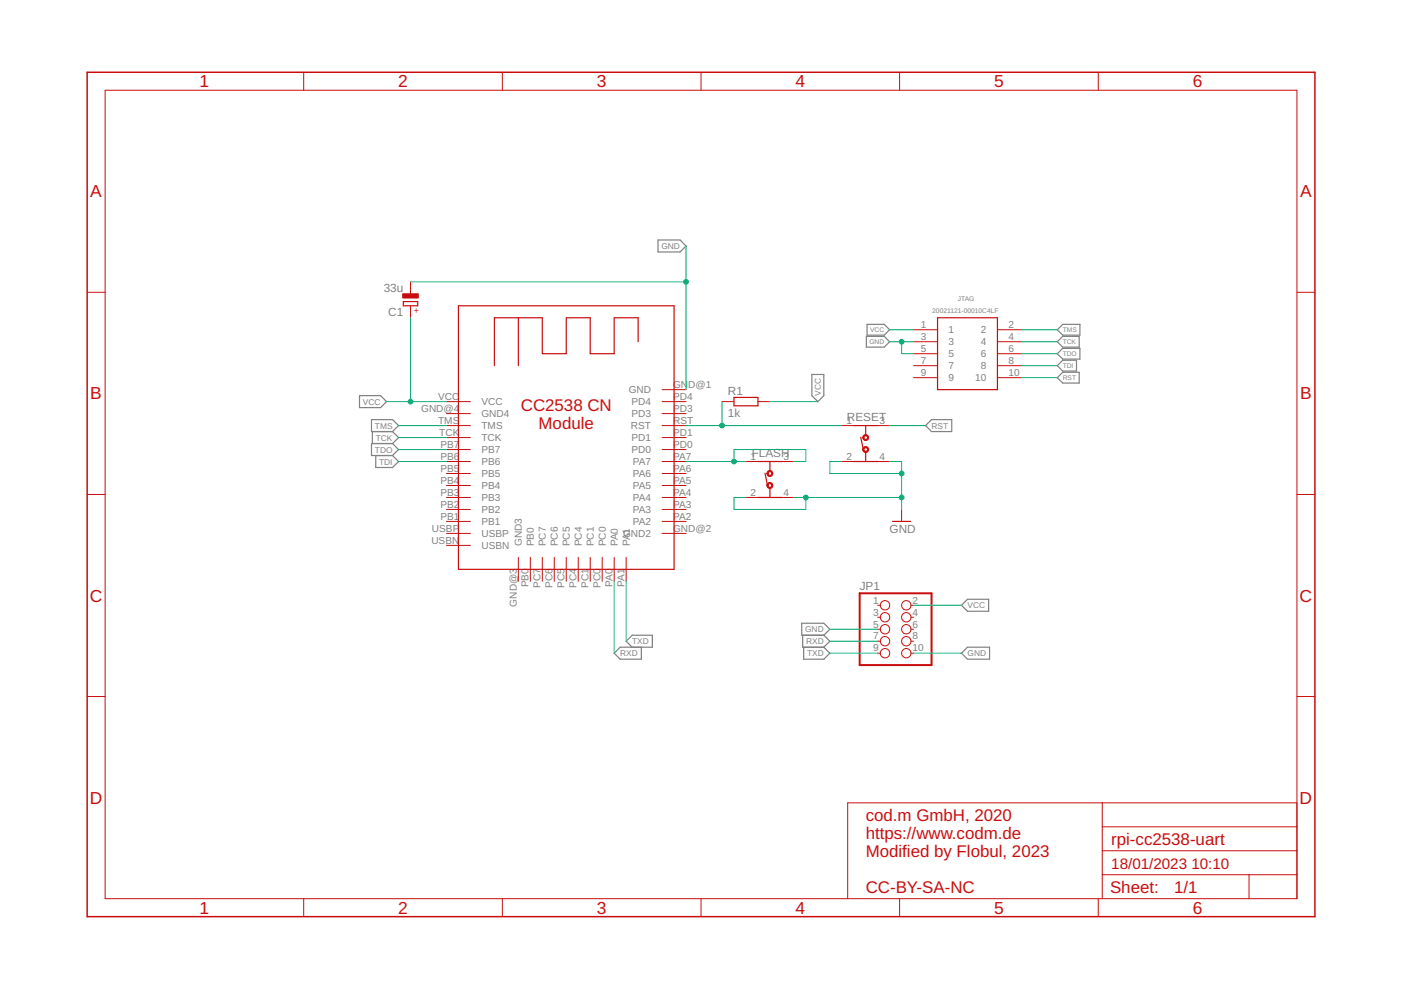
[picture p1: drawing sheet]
<svg xmlns="http://www.w3.org/2000/svg" width="297mm" height="210mm" viewBox="0 0 297 210" stroke-linecap="round" stroke-linejoin="round" font-family="sans-serif">
<g fill="none" stroke="#808080" stroke-width=".25">
<path d="M139.5 50.9h4.7l1.3 1.3-1.3 1.2h-4.7zM172.1 79.4h2.6v4.5l-1.3 1.3-1.3-1.3zM183.7 71.3h3.8l1.1 1.2-1.1 1.1h-3.8zM183.8 68.8h3.7l1.1 1.1-1.1 1.2h-3.7zM224.2 69.9l1.1-1.1h3.7v2.3h-3.7zM224.2 72.5l1.1-1.2h3.5v2.3h-3.5zM224.2 75l1.1-1.1h3.7v2.2h-3.7zM224.2 77.5l1.1-1.1h2.9v2.3h-2.9zM76.2 83.9h4.5l1.3 1.3-1.3 1.2h-4.5zM78.8 89h4.4l1.3 1.2-1.3 1.3h-4.4zM79 91.5v2.5M79.7 96.6v2.5h3.5l1.3-1.2-1.3-1.3"/>
<path d="M83.2 94h-4.4v2.6h4.4M83.2 91.5l1.3 1.3-1.3 1.2M83.2 94l1.3 1.3-1.3 1.3M196.2 90.2l1.3-1.2h4.3v2.5h-4.3zM224.2 80.1l1.1-1.2h3.5v2.3h-3.5zM134 137.2l-1.2-1.2 1.2-1.3h4.3v2.5h-6.8l-1.3 1.3 1.3 1.3h4.5v-2.6M170 132.1h4.7l1.2 1.3-1.2 1.3h-4.7zM170.2 134.7v2.5h4.5M170.4 137.2v2.6h4.3l1.2-1.3-1.2-1.3M174.7 134.7l1.2 1.3-1.2 1.2M203.9 128.3l1.2-1.2h4.5v2.5h-4.5zM203.9 138.5l1.2-1.3h4.7v2.6h-4.7z"/>
</g>
<g fill="none" stroke="#c90d0c" stroke-width=".25">
<path d="M85.5 63.9h3.1v.9h-3.1zM97.2 64.8h45.7v55.9h-45.7zM109.9 67.4v10.1M135.3 72.5v-5.1h-5.1v7.6h-5.1v-7.6h-5v7.6h-5.1v-7.6h-10.2v10.1M198.8 67.4h12.7v15.2h-12.7zM155.6 84.3h5.1v1.7h-5.1zM160.7 97.9h5.1M163.2 97.9v2M181 90.2h5.1M181 97.9h5.1M182.5 92.7l.6 2.8M183.5 90.2v2"/>
<path d="M183.5 95.8v2.1M160.7 105.5h5.1M162.2 100.3l.6 2.8M163.2 103.5v2M189.3 110.6h3.8"/>
</g>
<g fill="none" stroke="#c90d0c" stroke-width=".21">
<path d="M22.3 19.1h252.7v171.4h-252.7zM64.4 15.3v3.8M106.5 15.3v3.8M148.6 15.3v3.8M190.7 15.3v3.8M232.9 15.3v3.8M87 59.8v2.5M18.5 62h3.8M87 64.8v2.6M193.7 69.9h5.1M193.7 72.5h5.1M193.7 75h5.1"/>
<path d="M193.7 77.5h5.1M211.5 69.9h5.1M211.5 72.5h5.1M211.5 75h5.1M211.5 77.5h5.1M275 62h3.8M94.7 97.9h5M94.7 95.3h5M94.7 92.8h5M94.7 90.2h5M94.7 87.7h5M94.7 85.2h5"/>
<path d="M140.4 97.9h5.1M140.4 95.3h5.1M140.4 92.8h5.1M140.4 90.2h5.1M140.4 87.7h5.1M140.4 85.2h5.1M140.4 82.6h5.1M153.1 85.2h2.5M158.2 97.9h2.5M160.7 85.2h2.5M165.8 97.9h2.5M178.5 97.9h2.5"/>
<path d="M178.5 90.2h2.5M186.1 97.9h2.5M186.1 90.2h2.5M193.7 80.1h5.1M211.5 80.1h5.1M18.5 104.8h3.8M94.7 113.1h5M94.7 115.6h5M94.7 110.6h5M94.7 108h5M94.7 105.5h5M94.7 102.9h5"/>
<path d="M94.7 100.4h5M109.9 118.2v5.1M112.4 118.2v5.1M115 118.2v5.1M117.5 118.2v5.1M120.1 118.2v5.1M122.6 118.2v5.1M125.1 118.2v5.1M127.7 118.2v5.1M130.2 118.2v5.1M132.8 118.2v5.1M140.4 113.1h5.1"/>
<path d="M140.4 110.6h5.1M140.4 108h5.1M140.4 105.5h5.1M140.4 102.9h5.1M140.4 100.4h5.1M158.2 105.5h2.5M165.8 105.5h2.5M191.2 108v2.6M275 104.8h3.8M186.1 128.3h.5M186.1 130.9h.5M186.1 133.4h.5"/>
<path d="M186.1 136h.5M186.1 138.5h.5M193.1 128.3h.6M193.1 130.9h.6M193.1 133.4h.6M193.1 136h.6M193.1 138.5h.6M18.5 147.7h3.8M275 147.7h3.8M233.7 170.2v20.3M233.7 175.3h41.3M275 170.2h-95.3v20.3"/>
<path d="M64.4 190.5v3.9M106.5 190.5v3.9M148.6 190.5v3.9M190.7 190.5v3.9M232.9 190.5v3.9M233.7 185.5h41.3M233.7 180.4h41.3M264.8 185.5v5"/>
<circle cx="187.6" cy="128.3" r=".99"/>
<circle cx="187.6" cy="130.9" r=".99"/>
<circle cx="187.6" cy="136" r=".99"/>
<circle cx="187.6" cy="133.4" r=".99"/>
<circle cx="187.6" cy="138.5" r=".99"/>
<circle cx="192.2" cy="136" r=".99"/>
<circle cx="192.2" cy="128.3" r=".99"/>
<circle cx="192.2" cy="130.9" r=".99"/>
<circle cx="192.2" cy="133.4" r=".99"/>
<circle cx="192.2" cy="138.5" r=".99"/>
</g>
<path d="M182.3 125.8h15.2v15.2h-15.2z" fill="none" stroke="#c90d0c" stroke-width=".42"/>
<path d="M85.4 62.3h3.3v.9h-3.3z" fill="#c90d0c" stroke="#c90d0c" stroke-width=".21"/>
<g fill="#c90d0c" stroke="#c90d0c" stroke-width=".21">
<path d="M183.1 94.9a.64 .64 0 0 1 1 .1 .64 .64 0 0 1-.4 .9 .64 .64 0 0 1-.8-.6h.3a.38 .38 0 0 1 .5-.4 .38 .38 0 0 1 .1 .6 .38 .38 0 0 1-.6 0v-.2h-.3z" fill-rule="evenodd"/>
<path d="M183.1 92.3a.64 .64 0 0 1 1 .2 .64 .64 0 0 1-.4 .9 .64 .64 0 0 1-.8-.6h.3a.38 .38 0 0 1 .5-.4 .38 .38 0 0 1 .1 .6 .38 .38 0 0 1-.6-.1v-.1h-.3z" fill-rule="evenodd"/>
<path d="M162.8 102.5a.63 .63 0 0 1 1 .1 .63 .63 0 0 1-.4 .9 .63 .63 0 0 1-.8-.6h.3a.38 .38 0 0 1 .5-.3 .38 .38 0 0 1 .1 .6 .38 .38 0 0 1-.6-.1v-.2h-.3z" fill-rule="evenodd"/>
<path d="M162.8 99.9a.63 .63 0 0 1 1 .1 .63 .63 0 0 1-.4 1 .63 .63 0 0 1-.8-.6h.3a.38 .38 0 0 1 .5-.3 .38 .38 0 0 1 .1 .6 .38 .38 0 0 1-.6-.2v-.1h-.3z" fill-rule="evenodd"/>
</g>
<path d="M18.5 15.3h260.3v179.1h-260.3z" fill="none" stroke="#c90d0c" stroke-width=".32"/>
<g fill="none" stroke="#0dab76" stroke-width=".21">
<path d="M87 59.8h58.5M145.5 52.2v30.4M87 67.4v17.8M188.6 69.9h5.1M188.6 72.5h5.1M191.2 72.5v2.5h2.5M216.6 69.9h7.6M216.6 72.5h7.6M216.6 75h7.6M216.6 77.5h7.6M82 85.2h12.7M84.5 97.9h10.2"/>
<path d="M84.5 90.2h10.2M84.5 92.8h10.2M84.5 95.3h10.2M145.5 97.9h12.7M145.5 90.2h33M153.1 85.2v5M155.6 97.9v-2.6h15.3v2.6h-2.6M163.2 85.2h10.2M178.5 97.9h-2.6v2.5h15.3M188.6 97.9h2.6v10.1M188.6 90.2h7.6M216.6 80.1h7.6"/>
<path d="M158.2 105.5h-2.6v2.5h15.3v-2.5M168.3 105.5h22.9M130.2 123.3v15.2M132.8 123.3v12.7M175.9 133.4h10.2M175.9 138.5h10.2M175.9 136h10.2M193.7 128.3h10.2M193.7 138.5h10.2"/>
</g>
<g fill="#0dab76" stroke="#0dab76" stroke-width=".21">
<circle cx="87" cy="85.2" r=".51"/>
<circle cx="145.5" cy="59.8" r=".51"/>
<circle cx="191.2" cy="72.5" r=".51"/>
<circle cx="191.2" cy="100.4" r=".51"/>
<circle cx="191.2" cy="105.5" r=".51"/>
<circle cx="170.9" cy="105.5" r=".51"/>
<circle cx="153.1" cy="90.2" r=".51"/>
<circle cx="155.6" cy="97.9" r=".51"/>
</g>
<g font-size="3.7" fill="#c90d0c">
<text x="42.3" y="18.5">1</text>
<text x="84.4" y="18.5">2</text>
<text x="126.6" y="18.5">3</text>
<text x="168.7" y="18.5">4</text>
<text x="210.8" y="18.5">5</text>
<text x="252.9" y="18.5">6</text>
<text x="19.2" y="41.9">A</text>
<text x="275.6" y="41.9">A</text>
<text x="19.2" y="84.7">B</text>
<text x="275.6" y="84.7">B</text>
<text x="19" y="127.6">C</text>
<text x="275.5" y="127.6">C</text>
<text x="19" y="170.4">D</text>
<text x="275.5" y="170.4">D</text>
<text x="42.3" y="193.7">1</text>
<text x="84.4" y="193.7">2</text>
<text x="126.6" y="193.7">3</text>
<text x="168.7" y="193.7">4</text>
<text x="210.8" y="193.7">5</text>
<text x="252.9" y="193.7">6</text>
</g>
<g font-size="3.6" fill="#c90d0c">
<text x="110.4" y="87.1">CC2538 CN</text>
<text x="114.2" y="90.9">Module</text>
<text x="183.5" y="174">cod.m GmbH, 2020</text>
<text x="183.5" y="177.8">https://www.codm.de</text>
<text x="235.6" y="179.1">rpi-cc2538-uart</text>
<text x="183.5" y="181.7">Modified by Flobul, 2023</text>
<text x="183.5" y="189.3">CC-BY-SA-NC</text>
<text x="235.4" y="189.4">Sheet:</text>
<text x="248.9" y="189.3">1/1</text>
</g>
<g font-size="3.2" fill="#c90d0c">
<text x="235.6" y="184.2">18/01/2023</text>
<text x="252.6" y="184.2">10:10</text>
</g>
<g font-size="2.5" fill="#808080">
<text x="81.3" y="61.9">33u</text>
<text x="82.3" y="67">C1</text>
<text x="154.3" y="83.7">R1</text>
<text x="154.3" y="88.5">1k</text>
<text x="179.6" y="89.4">RESET</text>
<text x="159.4" y="97">FLASH</text>
<text x="188.6" y="113.1">GND</text>
<text x="182.3" y="125.2">JP1</text>
</g>
<g font-size="2.1" fill="#808080">
<text x="195.3" y="69.6">1</text>
<text x="201.1" y="70.7">1</text>
<text x="208" y="70.7">2</text>
<text x="213.8" y="69.6">2</text>
<text x="195.3" y="72.1">3</text>
<text x="195.3" y="74.6">5</text>
<text x="195.3" y="77.2">7</text>
<text x="201.1" y="73.2">3</text>
<text x="201.1" y="75.8">5</text>
<text x="208" y="73.2">4</text>
<text x="208" y="75.8">6</text>
<text x="213.8" y="72.1">4</text>
<text x="213.8" y="74.6">6</text>
<text x="213.8" y="77.2">8</text>
<text x="133.3" y="83.4">GND</text>
<text x="142.7" y="82.3">GN</text>
<text x="145.9" y="82.3">D@1</text>
<text x="195.3" y="79.7">9</text>
<text x="201.1" y="78.3">7</text>
<text x="201.1" y="80.8">9</text>
<text x="206.8" y="80.8">10</text>
<text x="208" y="78.3">8</text>
<text x="213.8" y="79.7">10</text>
<text x="89.3" y="87.3">GND@4</text>
<text x="92.9" y="89.9">TMS</text>
<text x="92.9" y="84.8">VCC</text>
<text x="102.1" y="85.9">VCC</text>
<text x="102.1" y="88.5">GND4</text>
<text x="133.9" y="88.5">PD3</text>
<text x="133.9" y="85.9">PD4</text>
<text x="142.7" y="89.9">RST</text>
<text x="142.7" y="87.3">PD3</text>
<text x="142.7" y="84.8">PD4</text>
<text x="179.5" y="89.9">1</text>
<text x="186.4" y="89.9">3</text>
<text x="93.1" y="92.4">TCK</text>
<text x="93.4" y="95">PB7</text>
<text x="102.1" y="93.5">TCK</text>
<text x="102.1" y="91">TMS</text>
<text x="133.8" y="91">RST</text>
<text x="133.9" y="93.5">PD1</text>
<text x="142.7" y="95">PD0</text>
<text x="142.7" y="92.4">PD1</text>
<text x="93.4" y="100">PB5</text>
<text x="93.4" y="97.5">PB6</text>
<text x="102.1" y="101.2">PB5</text>
<text x="102.1" y="98.6">PB6</text>
<text x="102.1" y="96.1">PB7</text>
<text x="133.9" y="96.1">PD0</text>
<text x="134.2" y="101.2">PA6</text>
<text x="134.2" y="98.6">PA7</text>
<text x="142.7" y="100">PA6</text>
<text x="142.7" y="97.5">PA7</text>
<text x="159.1" y="97.5">1</text>
<text x="166.1" y="97.5">3</text>
<text x="179.5" y="97.5">2</text>
<text x="186.4" y="97.5">4</text>
<text x="93.4" y="107.7">PB2</text>
<text x="93.4" y="105.1">PB3</text>
<text x="93.4" y="102.6">PB4</text>
<text x="102.1" y="106.2">PB3</text>
<text x="102.1" y="103.7">PB4</text>
<text x="134.2" y="106.2">PA4</text>
<text x="134.2" y="103.7">PA5</text>
<text x="142.7" y="107.7">PA3</text>
<text x="142.7" y="105.1">PA4</text>
<text x="142.7" y="102.6">PA5</text>
<text x="159.1" y="105.1">2</text>
<text x="166.1" y="105.1">4</text>
<text x="91.6" y="112.7">USBP</text>
<text x="93.4" y="110.2">PB1</text>
<text x="102.1" y="113.9">USBP</text>
<text x="102.1" y="111.3">PB1</text>
<text x="102.1" y="108.8">PB2</text>
<text x="132.1" y="113.9">GND2</text>
<text x="134.2" y="111.3">PA2</text>
<text x="134.2" y="108.8">PA3</text>
<text x="142.7" y="110.2">PA2</text>
<text x="142.7" y="112.7">GND@2</text>
<text x="91.5" y="115.3">USBN</text>
<text x="102.1" y="116.4">USBN</text>
<text x="110.7" y="115.8" transform="rotate(-90 110.7 115.8)">GND3</text>
<text x="113.2" y="115.8" transform="rotate(-90 113.2 115.8)">PB0</text>
<text x="115.7" y="115.8" transform="rotate(-90 115.7 115.8)">PC7</text>
<text x="118.3" y="115.8" transform="rotate(-90 118.3 115.8)">PC6</text>
<text x="120.8" y="115.8" transform="rotate(-90 120.8 115.8)">PC5</text>
<text x="123.4" y="115.8" transform="rotate(-90 123.4 115.8)">PC4</text>
<text x="125.9" y="115.8" transform="rotate(-90 125.9 115.8)">PC1</text>
<text x="128.4" y="115.8" transform="rotate(-90 128.4 115.8)">PC0</text>
<text x="131" y="115.8" transform="rotate(-90 131 115.8)">PA0</text>
<text x="133.5" y="115.8" transform="rotate(-90 133.5 115.8)">PA1</text>
<text x="112.1" y="124.5" transform="rotate(-90 112.1 124.5)">PB0</text>
<text x="114.6" y="124.7" transform="rotate(-90 114.6 124.7)">PC7</text>
<text x="117.2" y="124.7" transform="rotate(-90 117.2 124.7)">PC6</text>
<text x="119.7" y="124.7" transform="rotate(-90 119.7 124.7)">PC5</text>
<text x="122.2" y="124.7" transform="rotate(-90 122.2 124.7)">PC4</text>
<text x="124.8" y="124.7" transform="rotate(-90 124.8 124.7)">PC1</text>
<text x="127.3" y="124.7" transform="rotate(-90 127.3 124.7)">PC0</text>
<text x="129.9" y="124.4" transform="rotate(-90 129.9 124.4)">PA0</text>
<text x="132.4" y="124.4" transform="rotate(-90 132.4 124.4)">PA1</text>
<text x="109.5" y="128.6" transform="rotate(-90 109.5 128.6)">GND@3</text>
<text x="185.1" y="128">1</text>
<text x="185.1" y="130.5">3</text>
<text x="193.5" y="128">2</text>
<text x="193.5" y="130.5">4</text>
<text x="185.1" y="133">5</text>
<text x="185.1" y="135.6">7</text>
<text x="193.5" y="133">6</text>
<text x="193.5" y="135.6">8</text>
<text x="185.1" y="138.1">9</text>
<text x="193.5" y="138.1">10</text>
</g>
<g font-size="1.8" fill="#808080">
<text x="140.2" y="52.8">GND</text>
<text x="174" y="83.9" transform="rotate(-90 174 83.9)">VCC</text>
<text x="76.9" y="85.8">VCC</text>
<text x="79.5" y="90.9">TMS</text>
<text x="79.5" y="95.9">TDO</text>
<text x="79.7" y="93.4">TCK</text>
<text x="197.5" y="90.9">RST</text>
<text x="80.4" y="98.5">TDI</text>
<text x="205.1" y="129">VCC</text>
<text x="134" y="136.6">TXD</text>
<text x="170.7" y="134">GND</text>
<text x="170.9" y="136.6">RXD</text>
<text x="131.5" y="139.1">RXD</text>
<text x="171.1" y="139.1">TXD</text>
<text x="205.1" y="139.1">GND</text>
</g>
<text font-size="1.8" fill="#c90d0c" x="88.9" y="66.3" transform="rotate(-90 88.9 66.3)">+</text>
<g font-size="1.4" fill="#808080">
<text x="203.1" y="63.8">JTAG</text>
<text x="184.5" y="70.4">VCC</text>
<text x="197.7" y="66.4">20021121-00010C4LF</text>
<text x="225.3" y="70.4">TMS</text>
<text x="184.3" y="73">GND</text>
<text x="225.3" y="73">TCK</text>
<text x="225.3" y="75.5">TDO</text>
<text x="225.3" y="80.6">RST</text>
<text x="225.3" y="78">TDI</text>
</g>
</svg>
